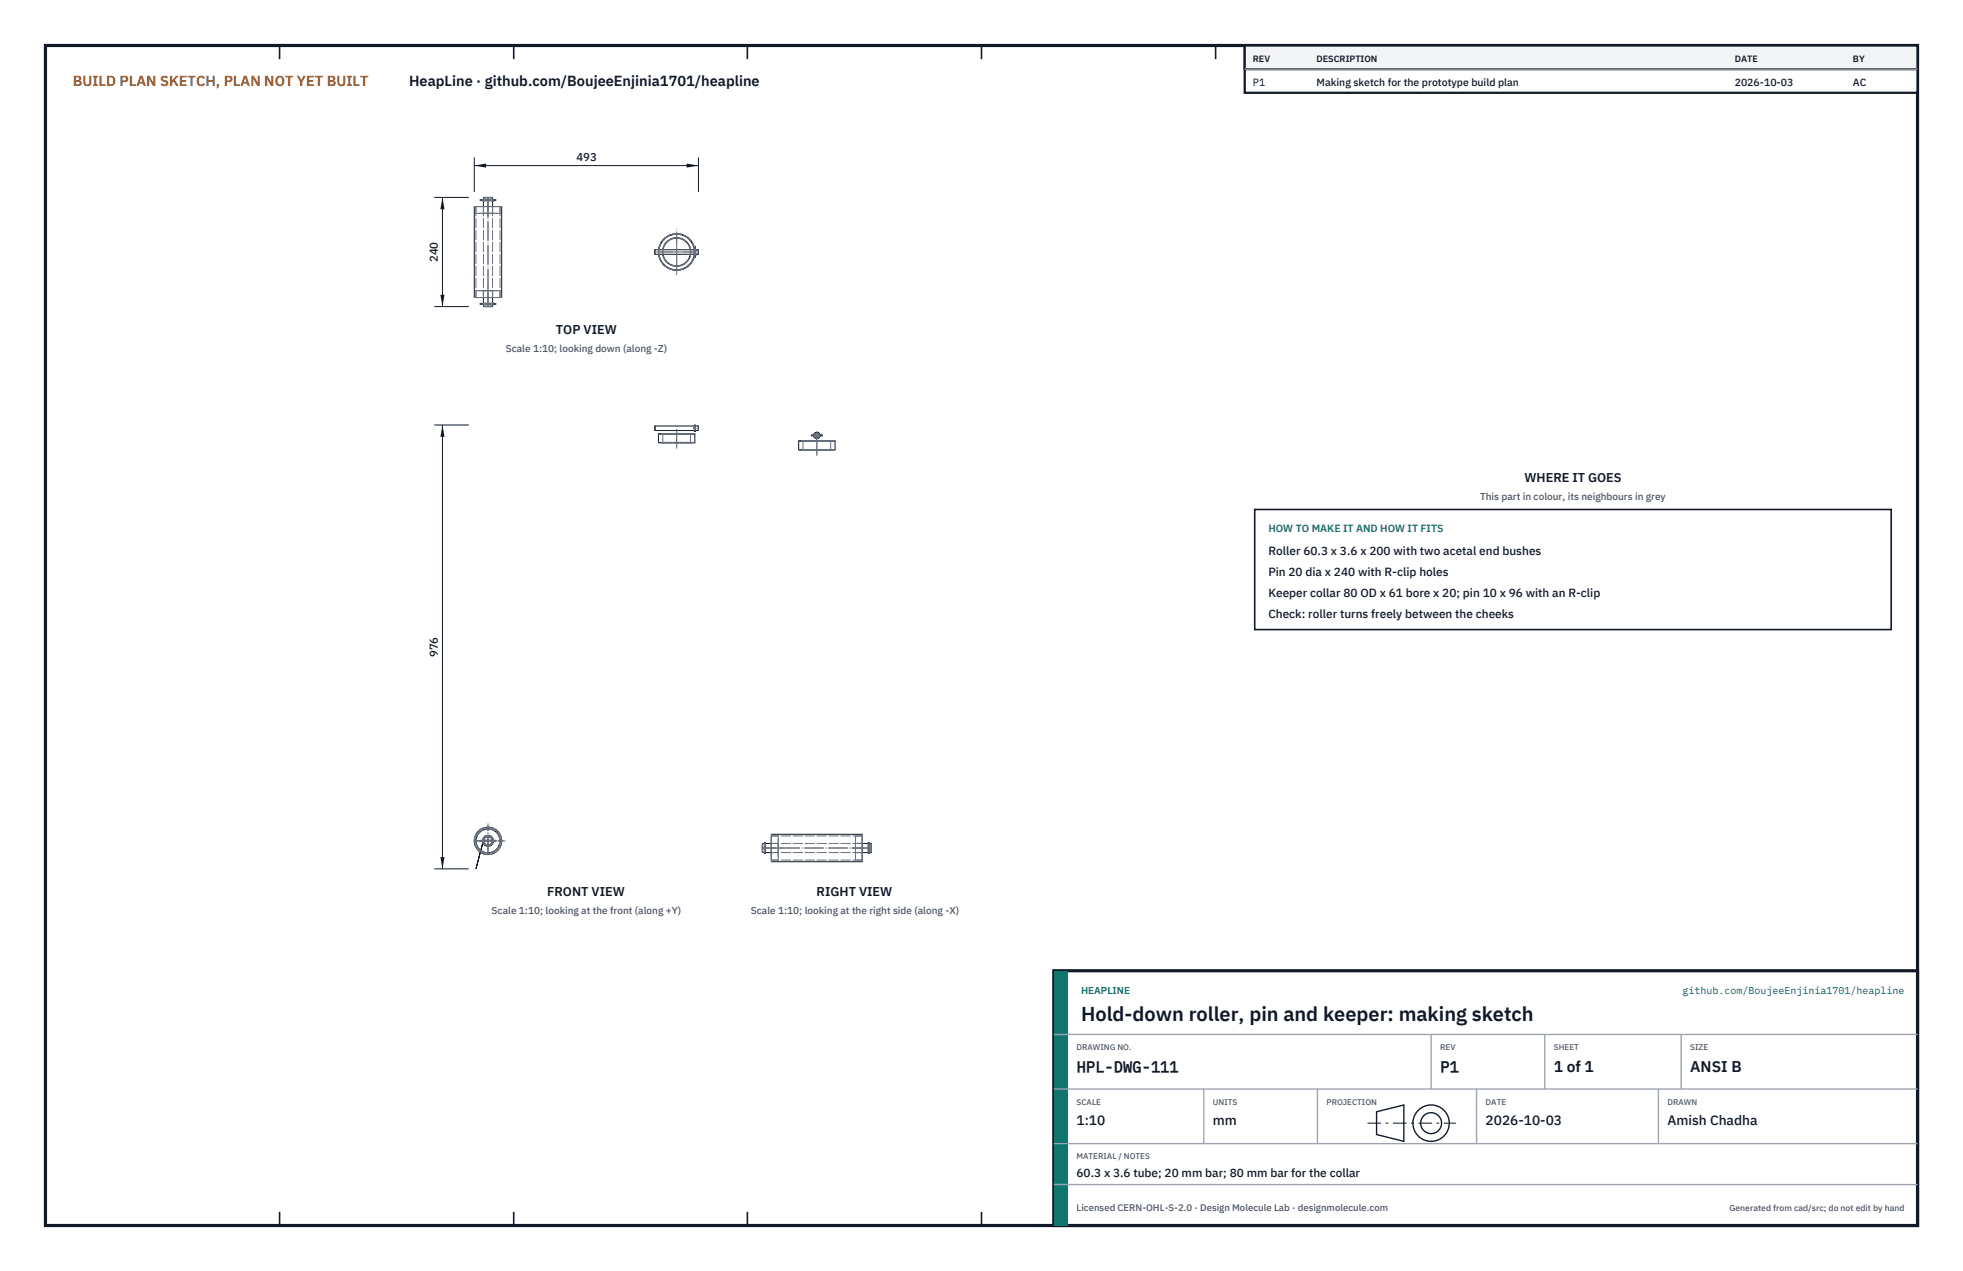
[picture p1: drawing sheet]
<svg xmlns="http://www.w3.org/2000/svg" width="432mm" height="279mm" viewBox="0 0 432 279" stroke-linecap="round" stroke-linejoin="round" font-family="sans-serif">
<path d="M10 10h411.8v259.4h-411.8z" fill="none" stroke="#111827" stroke-width=".7" stroke-linecap="butt"/>
<g fill="none" stroke="#111827" stroke-width=".35">
<path d="M61.5 10v3M113 10v3M164.4 10v3M215.9 10v3M267.4 10v3M318.9 10v3M370.3 10v3M61.5 266.4v3M113 266.4v3M164.4 266.4v3M215.9 266.4v3M267.4 266.4v3"/>
<path d="M318.9 266.4v3M370.3 266.4v3"/>
</g>
<g fill="none" stroke="#111727" stroke-width=".22">
<path d="M104.3 45.4h6.1v20h-6.1zM106.2 43.9v.2M106.2 43.9h2.3M106.2 44.1h2.3M106.2 44.1h.2M106.2 44.1h.1M106.2 43.9h-.6v.2h.6M106.3 44.1h-.1M106.3 44.1h.1M106.3 43.9h.1M106.3 44h.1M106.3 43.5h2"/>
<path d="M106.3 43.8h.1M106.3 43.8l.1 .1M106.3 43.5l.1 .3M106.3 44.2v1.2M106.4 44.2h.1M106.4 43.9h.1M106.4 44.1l-.1 .1M108.3 44.1v.1M108.3 44.1h.2M108.3 43.9h.1M108.3 44.2h.1M108.3 43.8h.1"/>
<path d="M108.3 43.8v.1M108.3 43.5v.3M108.3 44.2v1.2M108.5 43.9v.2M108.5 44.1h.1M108.5 43.9h.5v.2h-.5M144 55v.8M144 55.8l.1 .1M144.1 54.9l-.1 .1M144.1 54.9v1M144.1 55.9h8.6M144.1 54.9h8.6"/>
<path d="M144.9 55.9a4 4 0 0 0 3.7 3.5 4 4 0 0 0 4.1-3.1M145 54.9a3.9 3.9 0 0 1 3.9-3.4 3.9 3.9 0 0 1 3.8 3.4M145.8 54.9a3.1 3.1 0 0 1 3-2.6 3.1 3.1 0 0 1 3.1 2.6M145.8 55.9a3.1 3.1 0 0 0 3 2.6 3.1 3.1 0 0 0 3.1-2.6M145.8 54.9a3 3 0 0 1 3-2.5 3 3 0 0 1 3.1 2.5M145.8 55.9a3 3 0 0 0 3 2.6 3 3 0 0 0 3.1-2.6M152.7 54.9h.1M152.7 55.9h.1M152.7 55.9a3.9 3.9 0 0 1-3.8 3.4 3.9 3.9 0 0 1-3.9-3.4M152.7 54.5a4 4 0 0 0-4.1-3.1 4 4 0 0 0-3.7 3.5M152.7 56h.2M152.7 54.8h.2"/>
<path d="M152.7 54.8l.1 .1 .1-.1M152.7 54.8h.1M152.7 54.8v1.2M152.7 54.8v-.6h.2v.6M152.7 56v.6h.2v-.6M152.8 55.9h.1M152.8 54.9h.1M152.9 54.9h.1M152.9 56h.1M152.9 55.9h.1M153 55.9h.1M153 55.9h.6"/>
<path d="M153 54.9h.1M153 54.9h-.1M153.6 54.9h-.6M153.6 54.9v.1M153.6 54.9v1M153.6 55v.4M153.6 55v.9M106.2 66.7v.2M106.2 66.7h2.3M106.2 66.9h2.3M106.2 66.9h.2M106.2 66.9h.1"/>
<path d="M106.2 66.7h-.6v.2h.6M106.3 66.9h-.1M106.3 66.9h.1M106.3 66.7h.1M106.3 66.8h.1M106.3 67.3h2M106.3 66.6h.1M106.3 66.6l.1 .1M106.3 65.4v1.2M106.3 67v.3M106.4 67h-.1M106.4 67h.1"/>
<path d="M106.4 66.9l-.1 .1M108.3 66.9v.1M108.3 66.9h.1M108.3 66.9h.2M108.3 66.7h.1M108.3 66.6h.1M108.3 67v.3M108.3 67h.1M108.3 66.6v.1M108.3 65.4v1.2M108.5 66.7v.2M108.5 66.9h.1"/>
<path d="M108.5 66.7h.5v.2h-.5M144.1 93.6v1M144.1 94.6h9.5M144.8 97.3h8M144.8 95.4h8M144.8 95.4v1.9M152.7 94.1l.1 .2 .2-.2M152.7 94.1l.1 .1M152.7 94a.19 .19 0 0 0 .1 .3 .19 .19 0 0 0 .2-.2M152.7 93.5v.1h-8.6M152.7 93.5h.2M152.7 93.5v.6"/>
<path d="M152.8 94.1l.1 .1zM152.8 94.2v.7M152.8 95.4v1.9M152.9 94.1v.1M152.9 94.8l-.1 .1M152.9 94.8l-.1-.1v.2M152.9 94.1l-.1 .1M152.9 94l.1 .1M152.9 93.5v.1h.7M152.9 93.5v.6M152.9 94.6v.2M153 94.1l-.1 .1"/>
<path d="M153 94.1h.1M153.6 93.6v1M175.7 98.8h8M175.7 97h8M175.7 97v1.8M179 95.6h.1M179 95.6l.1 .1M179 95.8a.71 .71 0 0 0 .7 .6M179 95.6a.71 .71 0 0 1 .7-.6 .71 .71 0 0 1 .7 .6M179 95.6h-.5v.2h.5M179 95.8h.1M179 95.7h.1"/>
<path d="M179.1 95.7l-.1 .1M179.1 95.7l.1 .1M179.1 95.7h.1M179.1 95.8h.1M179.1 95.6v.1M179.2 95.8h.1M179.2 95.6h.1M179.2 95.6l-.1 .1M179.2 95.8l.1 .3 .4 .1M179.2 95.6a.51 .51 0 0 1 .5-.4 .51 .51 0 0 1 .5 .4M179.2 95.7v.2M179.2 95.7h.1"/>
<path d="M179.2 95.8v.1M179.2 95.5v.1M179.2 95.9h.1M179.2 95.5h.1M179.2 95.5v.1zM179.3 95.6v.2M179.7 96.2v.2M180.1 95.6v.1M180.1 95.9h.1M180.1 95.5l.1 .1M180.1 95.5h.1M180.1 95.5l.1 .1z"/>
<path d="M180.2 95.5v.1M180.2 95.8v.1M180.2 95.8h.1M180.2 95.6h.1M180.2 95.7h.1M180.2 95.7l-.1 .2M180.2 95.6l.1 .1M180.2 95.6v.1M180.2 95.8l-.2 .3-.3 .1M180.3 95.7l-.1 .1M180.3 95.7h.1M180.3 95.7l.1 .1"/>
<path d="M180.4 95.8h.1M180.4 95.6l-.1 .1M180.4 95.6h.1M180.4 95.8a.71 .71 0 0 1-.7 .6M180.4 95.6h.5v.2h-.5M183.7 97v1.8M105.6 184.7v.2M105.6 184.9h.5M105.6 184.7h.5M106.1 184.7a1.21 1.21 0 0 1 1.2-1.1 1.21 1.21 0 0 1 1.3 1.1M106.1 184.7l.1 .2M106.1 184.7l.1 .1"/>
<path d="M106.1 184.9a1.21 1.21 0 0 0 1.2 1.2 1.21 1.21 0 0 0 1.3-1.2M106.2 184.9h-.1M106.2 185.3l-1.5 5.7zM106.2 184.9h.1M106.2 184.8l-.1 .1M106.2 184.8l.1 .1M106.2 184.8v.1M106.3 184.8h.1M106.3 184.9h.1M106.3 184.7h.1M106.3 184.7l-.1 .1M106.3 184.7v.1"/>
<path d="M106.3 184.7a1.02 1.02 0 0 1 1-.9 1.02 1.02 0 0 1 1.1 .9M106.3 184.9a1.02 1.02 0 0 0 1 1 1.02 1.02 0 0 0 1.1-1M106.3 184.9l.1 .1M106.3 184.9l.1 .2M106.3 184.7l.1-.1v.5M106.4 184.7h-.1M106.4 185h.1M106.4 184.7h.1M106.4 184.6v.1M106.4 185.1h.1M106.4 184.6h.1M106.4 184.6a1 1 0 0 1 .9-.8 1 1 0 0 1 1 .8"/>
<path d="M106.4 185.1a1 1 0 0 0 .9 .7 1 1 0 0 0 1-.7M106.4 184.6l-.1 .1M108.2 184.7l.1 .1M108.2 185h.1M108.3 185.1h.1M108.3 184.6h.1M108.3 185v.1M108.3 184.6v.1M108.3 185h.1M108.3 184.7h.1M108.3 184.9v.1M108.3 184.7v.1"/>
<path d="M108.3 184.8h.1M108.4 184.7l.1 .1M108.4 184.7h.1M108.4 184.9h.1M108.4 184.7v.1M108.5 184.8l.1 .1M108.5 184.8l-.1 .1M108.5 184.8h.1M108.5 184.9h.1M108.6 184.7l-.1 .1M108.6 184.9h.4M108.6 184.7h.4"/>
<path d="M109 184.7v.2M167.8 185.4v2M167.8 185.4h.4M167.8 187.4h.4M168.1 186.4l.1 .2M168.1 186.4h.1M168.2 186.4v.1M168.2 186.5h.1M168.2 186.4h.1M168.2 186.2l-.1 .2M168.2 185.3v1.1M168.2 185.3h.2"/>
<path d="M168.2 186.4v1.1M168.2 187.5h.2M168.2 186.3h.1M168.2 186.3l.1 .2zM168.3 186.3h.1M168.3 186.3l.1 .1M168.3 186.5h.1M168.4 186.4h.1M168.4 186.5h-.1M168.4 186.4v.1M168.4 186.4l-.1 .1M168.4 186.2l.1 .2"/>
<path d="M168.4 185.3v1.1M168.4 186.4v1.1M168.4 185.4h1.3M168.4 186.5h.1M168.5 186.4l-.1 .2M169.7 187.4h-1.3v.1M169.7 183.4h20v6h-20zM189.7 185.4h1.3M189.7 187.4h1.3M190.9 186.4v.1M190.9 186.4h.1M190.9 186.4l.1-.2-.1 .2"/>
<path d="M190.9 186.5h.1M191 186.4h.1M191 185.3v1.1M191 185.3h.2M191 186.4v1.1M191 187.5h.2M191 186.3h.1M191 186.3l.1 .2zM191.1 186.3l.1 .1M191.1 186.5h.1M191.1 186.3h.1M191.1 186.3l.1 .2"/>
<path d="M191.2 186.4h.1M191.2 186.5h-.1M191.2 186.4v.1M191.2 186.4l-.1 .1M191.2 186.2l.1 .2M191.2 185.3v1.1M191.2 186.4v1.1M191.2 185.4h.4M191.2 186.2v.1M191.3 186.5l-.1 .1M191.3 186.3v.1M191.3 186.5h.1"/>
<path d="M191.3 186.4l-.1 .2M191.3 186.4h.1M191.6 185.4v2M191.6 187.4h-.4v.1"/>
<circle cx="179.7" cy="95.7" r=".5"/>
<circle cx="179.7" cy="95.7" r=".44"/>
<circle cx="107.3" cy="184.8" r="1.01"/>
<circle cx="107.3" cy="184.8" r=".93"/>
<circle cx="107.3" cy="184.8" r="3"/>
<circle cx="107.3" cy="184.8" r="2.65"/>
</g>
<g fill="none" stroke="#6a7180" stroke-width=".22" stroke-dasharray="2.1 .5">
<path d="M104.3 45.4h6.1M104.7 45.4h5.3M104.7 45.4v20M104.7 46.9h5.3M104.7 45.4v1.5M105.6 44.1v-.2M106.1 44l.1 .1M106.1 44l.1-.1M106.2 43.9v.2M106.2 44.1h2.3M106.2 43.9h2.3M106.3 44.1h.1"/>
<path d="M106.3 43.9h.1M106.3 43.9h-.1M106.3 44.1v-.1M106.3 46.9h2.1M106.3 45.4h2.1M106.3 45.4v1.5M106.3 44v-.1M106.3 44h.1M106.3 45.4v20M106.3 43.5h2M106.3 44.2l.1-.2M106.4 43.8v.1"/>
<path d="M106.4 43.8h-.1M106.4 43.9v-.1M106.4 44.1v-.2M106.4 44.1v-.1M106.4 44.1h1.9M106.4 43.9v.2M106.4 44v-.1M106.4 44h.1M106.4 43.4h1.9M106.4 44.1v.1M106.4 43.9h1.9M108.2 44l.1-.1"/>
<path d="M108.3 43.9v-.1M108.3 44.1l-.1-.1M108.3 43.9v.2M108.3 44v-.2M108.3 44h.1M108.3 44v.2M108.3 44v-.1M108.3 44h-.1M108.3 44.1v.1M108.3 44.1v-.1M108.3 44.1v-.2M108.3 44.2v-.1"/>
<path d="M108.3 43.8v.1M108.3 43.8h.1M108.3 45.4v20M108.4 46.9h-2.1M108.4 45.4h-2.1M108.4 45.4v1.5M108.5 44.1v-.2M108.5 43.9v.2M108.5 43.9h-2.3M108.6 44l-.1-.1M108.6 44l-.1 .1M109 44.1v-.2"/>
<path d="M110 46.9h-5.3M110 45.4v1.5M110 45.4h-5.3M110 45.4v20M144.1 55.4v-.5M144.1 55.9v-.5M144.9 54.9v1M145 54.9v1M145.8 54.9v1M151.9 55.9v-.5M151.9 55.4v-.5M151.9 55.9l.1-.5"/>
<path d="M152 55.4l-.1-.5M152.7 55.9h.1M152.7 54.9h.1M152.7 55.8v.1M152.7 55v-.1M152.7 55v.8M152.7 55.8h.3M152.7 55h.3M152.7 55.9l.1-.5M152.7 56.3l.1-.9M152.7 56.6h.1M152.7 55.4h.1"/>
<path d="M152.7 56l.1-.1 .1 .1M152.7 54.8l.1 .1M152.7 54.2h.1M152.7 55.9h.2M152.7 55.9h.3M152.7 54.9h.2M152.7 54.9h.3M152.7 55.4v.6M152.7 55.4v-.6M152.7 54.8v1.2M152.8 55.4l-.1-.5M152.8 54.9h.1"/>
<path d="M152.8 55.9l-.1 .1M152.8 55.9h.1M152.8 55.4l-.1-.9M152.8 56.1l-.1-.1M152.8 56.1l.1-.1M152.8 56.6h.1M152.8 56.1v-.7M152.8 55.4h.1M152.8 54.7l-.1 .1M152.8 55.4v-.7M152.8 54.7l.1 .1M152.8 54.2h.1"/>
<path d="M152.9 54.9h.1M152.9 55.9h-.1M152.9 54.9v-.1M152.9 56v-.1M152.9 55.4h-.2M152.9 55.4v.6M152.9 55.4v-.6M152.9 54.8v1.2M153 55v.8M153 55.8h-.3M153 55h-.3M153 55.9v-.1"/>
<path d="M153 54.9v.1M153 55.9h-.3M153 54.9h-.3M153.6 55.4v-.5M153.6 55.9v-.5M104.3 65.4h6.1M104.7 65.4h5.3M104.7 63.9h5.3M104.7 63.9v1.5M105.6 66.9v-.2M106.1 66.8l.1 .1M106.1 66.8l.1-.1"/>
<path d="M106.2 66.7v.2M106.2 66.9h2.3M106.2 66.7h2.3M106.3 66.9h.1M106.3 66.7h.1M106.3 66.7h-.1M106.3 66.9v-.1M106.3 65.4h2.1M106.3 63.9h2.1M106.3 63.9v1.5M106.3 66.8h.1M106.3 67.3h2"/>
<path d="M106.4 66.6v.1M106.4 67v-.2M106.4 66.9v-.2M106.4 66.9v-.1M106.4 66.9h1.9M106.4 66.7v.2M106.4 66.8v-.1M106.4 66.8h.1M106.4 66.8l-.1-.2M106.4 67.4h1.9M106.4 66.9v.1M106.4 66.7h1.9"/>
<path d="M108.2 66.8l.1-.1M108.3 66.7v-.1M108.3 66.9l-.1-.1M108.3 66.7v.2M108.3 66.8v-.2M108.3 66.8h.1M108.3 66.8v-.1M108.3 66.8v.1M108.3 66.8h-.1M108.3 66.9v-.2M108.3 67h.1M108.3 66.6v.1"/>
<path d="M108.3 67v-.1M108.3 67v-.2M108.3 66.6h.1M108.4 65.4h-2.1M108.4 63.9h-2.1M108.4 63.9v1.5M108.5 66.9v-.2M108.5 66.7v.2M108.5 66.7h-2.3M108.6 66.8l-.1-.1M108.6 66.8l-.1 .1M109 66.9v-.2"/>
<path d="M110 65.4h-5.3M110 63.9v1.5M110 63.9h-5.3M144.1 94.6v-1M145.7 97.3h6.3M145.7 95.3h6.3M145.8 97.3h-.1M145.8 95.4l-.1-.1M145.8 97.3v-1.9M145.8 97.3h6.1M145.8 95.4h6.1M151.9 97.3v-1.9"/>
<path d="M151.9 97.3h-6.1M151.9 95.4h-6.1M152 97.3h-6.3M152 95.3h-6.3M152 97.3h-.1M152 95.3l-.1 .1M152.7 94.1h.2M152.7 94.1l.1 .1M152.7 93.6h.2M152.7 94.1v-.5M152.8 97.3h-7.9M152.8 95.3h-7.9"/>
<path d="M152.8 94.1l.1 .1zM152.8 94.2h.1M152.8 94l-.1 .1M152.8 94l.1 .1M152.8 94.2l-.1-.1M152.8 94.7v-.5M152.8 94.2l.1-.1M152.8 97.3h-8M152.8 95.4h-8M152.9 94.1h-.2M152.9 94.1l-.1 .1M152.9 94.1v-.5"/>
<path d="M152.9 94.2v.4M152.9 94h-.2M153 94.1h-.3l.1 .2 .2-.2M153 94.1a.19 .19 0 0 0-.2-.1 .19 .19 0 0 0-.1 .3 .19 .19 0 0 0 .3-.1v-.1M153.6 94.6v-1M176.6 98.9h3.1M176.6 96.9h3.1M176.6 98.8v.1M176.6 97v-.1M176.6 98.8v-1.8M176.6 98.8h3.1M176.6 97h3.1"/>
<path d="M178.5 95.6v.2M179 95.6v.1M179 95.8l.1-.1M179 95.7h.1M179.1 95.7h.1M179.1 95.8h.1M179.1 95.8v-.1M179.1 95.6h.1M179.2 95.8h-.1M179.2 95.8h.1M179.2 95.7h.1M179.2 95.7v-.1"/>
<path d="M179.2 95.6v.2M179.2 95.5h.1M179.2 95.9h.1M179.3 95.6l-.1-.1M179.3 95.8l-.1 .1M179.3 95.6v.2M179.7 98.9h3.1M179.7 96.9h3.1M179.7 96.2v.2M179.7 98.8h3M179.7 97h3M180.1 95.6v-.1"/>
<path d="M180.1 95.8v.1M180.1 95.6h-.8M180.1 95.8h-.8M180.1 95.6v.2M180.1 95.8v-.1M180.1 95.5h.1M180.1 95.9h.1M180.2 95.9h-.1M180.2 95.6v.2M180.2 95.8h-1M180.2 95.6h-1M180.2 95.7v-.1"/>
<path d="M180.2 95.7h-.1M180.2 95.8h.1M180.2 95.7h.1M180.3 95.7l-.1 .1M180.4 95.6l-.1 .1M180.4 95.8l-.1-.1M180.9 95.6v.2M182.7 98.8l.1 .1M182.7 97l.1-.1M182.7 98.8v-1.8M182.7 98.8h-6.1M182.7 97h-6.1"/>
<path d="M182.8 98.9h-6.2M182.8 96.9h-6.2M183.6 98.9h-7.8M183.6 96.9h-7.8M183.7 98.8h-8M183.7 97h-8M105.6 184.8v.1M105.6 184.9v-.2M105.6 184.7v.1M105.6 184.9h.5M105.6 184.7h.5M106.1 184.7a1.21 1.21 0 0 1 1.2-1.1 1.21 1.21 0 0 1 1.3 1.1"/>
<path d="M106.1 184.7l.1 .1M106.1 184.9l.1-.1M106.2 184.9h.1M106.2 184.8h.1M106.2 185.3l.1-.6M106.2 184.9v-.1M106.2 184.8l.1 .1M106.3 184.8h.1M106.3 184.8h-.1M106.3 184.9l-.1-.1M106.3 184.9h.1M106.3 184.7v.1"/>
<path d="M106.3 184.7h.1M106.3 184.9h2.1M106.3 184.7h2.1M106.3 184.7l-.1 .6M106.3 184.7v.2M106.3 184.9v-.2M106.3 184.9h2M106.3 184.7h2M106.4 185h.1M106.4 185l-.1-.3M106.4 184.7l-.1 .2M106.4 184.7h.1"/>
<path d="M106.4 184.6v.1M106.4 184.6h.1M106.4 185v.1M106.4 185.1v-.1M106.4 185.1h.1M106.4 185h1.8M106.4 184.7v-.1M106.4 184.7h1.8M106.4 185v-.3M106.4 184.7v.3M108.2 184.7l.1-.1M108.2 185l.1-.2"/>
<path d="M108.2 184.7l.1 .1M108.2 185h.1M108.3 184.8l-.1 .2M108.3 184.8l-.1-.1M108.3 185.1l-.1-.1M108.3 185.1h.1M108.3 185.1v-.3M108.3 184.6h.1M108.3 185.1v-.1M108.3 185h.1M108.3 184.6v.1M108.3 185v.1"/>
<path d="M108.3 184.7v-.1M108.3 184.7h.1M108.3 185v-.2M108.3 184.7v.1M108.3 184.9v-.1M108.3 184.8h.1M108.3 184.8v.2M108.3 184.8v.1M108.3 184.8v-.1M108.4 184.7h.1M108.4 184.9h.1M108.4 184.7a1.02 1.02 0 0 0-1.1-.9 1.02 1.02 0 0 0-1 .9"/>
<path d="M108.4 184.9a1.02 1.02 0 0 1-1.1 1 1.02 1.02 0 0 1-1-1M108.4 184.8h.1M108.4 184.9l.1-.1M108.5 184.8h.1M108.5 184.8h-.1M108.5 184.8l-.1 .1M108.5 184.9v-.1M108.5 184.9h.1M108.6 184.7l-.1 .1M108.6 184.9l-.1-.1M108.6 184.9a1.21 1.21 0 0 1-1.3 1.2 1.21 1.21 0 0 1-1.2-1.2M108.6 184.9h.4"/>
<path d="M108.6 184.7h.4M109 184.8v.1M109 184.9v-.2M109 184.7v.1M167.7 185.5v1.8M167.8 185.4v2M168.2 186.4h.1M168.2 186.5h.1M168.2 186.4h.2M168.2 186.4v-1.1M168.2 186.4v1.1M168.2 186.6h.1"/>
<path d="M168.2 186.4v-.1M168.2 186.3h.1M168.2 186.3v.1M168.2 186.3l.1 .2zM168.3 186.3h.1M168.3 186.5h.1M168.3 186.3l-.1 .1M168.3 186.5l-.1-.1M168.3 186.6h.1M168.3 186.6a.22 .22 0 0 0 .2-.3 .22 .22 0 0 0-.4 0 .22 .22 0 0 0 .1 .3h.1M168.3 186.6v-.1M168.4 186.3h.1"/>
<path d="M168.4 186.3v.1M168.4 186.4h.1M168.4 186.5h.1M168.4 186.4h-.2M168.4 186.4l-.1-.1M168.4 185.4h-.2M168.4 187.4h-.2M168.4 186.4v-1.1M168.4 186.5v.9M168.4 186.2h-.2M169.7 183.4v6M169.7 186.4v-2.6"/>
<path d="M169.7 183.8v5.3M169.7 189.1v-2.7M169.7 186.4v-1M169.7 185.4v2M169.7 187.4v-1M171.2 186.4v-2.6M171.2 183.8v5.3M171.2 189.1v-2.7M171.2 186.4v-1M171.2 185.4v2M171.2 187.4v-1M171.2 183.8h-1.5"/>
<path d="M171.2 189.1h-1.5M171.2 185.4h-1.5M171.2 187.4h-1.5M188.2 186.4v-2.6M188.2 183.8v5.3M188.2 189.1v-2.7M188.2 186.4v-1M188.2 185.4v2M188.2 187.4v-1M189.7 183.4v6M189.7 186.4v-2.6M189.7 183.8v5.3"/>
<path d="M189.7 189.1v-2.7M189.7 186.4v-1M189.7 185.4v2M189.7 187.4v-1M189.7 183.8h-20M189.7 189.1h-20M189.7 183.8h-1.5M189.7 189.1h-1.5M189.7 185.4h-1.5M189.7 187.4h-1.5M189.7 185.4h-20M189.7 187.4h-20"/>
<path d="M190.9 186.5h.1M190.9 186.4h.1M190.9 186.3h.1M191 186.2l-.1 .1M191 186.4h.1M191 186.6h.1M191 186.5h.1M191 186.4h.2M191 186.4v-1.1M191 186.4v1.1M191 186.4v-.1M191 186.3h.1"/>
<path d="M191 186.3v.1M191 186.3l.1 .2zM191.1 186.3h.1M191.1 186.5h.1M191.1 186.3l-.1 .1M191.1 186.5l-.1-.1M191.1 186.6h.1M191.1 186.6v-.1M191.2 186.3h.1M191.2 186.3v.1M191.2 186.4h.1M191.2 186.5h.1"/>
<path d="M191.2 186.4h-.2M191.2 186.4l-.1-.1M191.2 185.4h-.2M191.2 187.4h-.2M191.2 186.4v-1.1M191.2 186.5v.9M191.2 186.2h-.2M191.2 186.6h.1M191.3 186.5h.1M191.3 186.3h-.1M191.3 186.5v-.1M191.3 186.4h.1"/>
<path d="M191.6 185.4v2M191.7 185.5v1.8"/>
<circle cx="148.8" cy="55.4" r="3.9"/>
<circle cx="148.8" cy="55.4" r="3.1"/>
<circle cx="148.8" cy="55.4" r="4"/>
<circle cx="179.7" cy="95.7" r=".5"/>
<circle cx="179.7" cy="95.7" r=".44"/>
<circle cx="107.3" cy="184.8" r="1.03"/>
<circle cx="107.3" cy="184.8" r=".93"/>
<circle cx="107.3" cy="184.8" r="3"/>
<circle cx="107.3" cy="184.8" r="2.65"/>
</g>
<g fill="none" stroke="#6a7180" stroke-width=".22" stroke-dasharray="4.2 .5 0 .5">
<path d="M107.3 45v2.3M107.3 44.5v3.3M107.3 43.4v24M143.8 55.4h9.8M145 55.4h7.7M148.8 59.2v-7.6M107.3 63.5v2.3M107.3 63v3.3M148.8 60.4v-10M148.8 98.6v-4.5M148.8 98.3v-3.9M179.7 99.9v-3.9"/>
<path d="M179.7 100.1v-4.4M104.3 184.8h6.3M104.3 184.8h6.4M104.3 184.8h6.8M106.1 184.8h2.5M107.3 187.9v-6.4M107.3 187.9v-6.8M107.3 186.1v-2.5M171.6 186.4h-2.3M172.1 186.4h-3.3M190.1 186.4h-2.3M190.6 186.4h-3.3"/>
<path d="M191.7 186.4h-24"/>
</g>
<path d="M104.3 34.6v7.6M104.3 36.4h49.3M153.6 34.6v7.6" fill="none" stroke="#111827" stroke-width=".22"/>
<path d="M104.3 36.4l2.6-.5v.9zM151 35.9v.9l2.6-.4z" fill="#111827"/>
<path d="M95.5 43.4h7.6M97.3 43.4v24M95.5 67.4h7.6" fill="none" stroke="#111827" stroke-width=".22"/>
<path d="M97.3 43.4l-.4 2.6h.9zM96.9 64.8h.9l-.5 2.6z" fill="#111827"/>
<path d="M95.5 93.4h7.6M97.3 93.4v97.6M95.5 191h7.6" fill="none" stroke="#111827" stroke-width=".22"/>
<path d="M97.3 93.4l-.4 2.6h.9zM96.9 188.4h.9l-.5 2.6z" fill="#111827"/>
<path d="M276 112h140v26.4h-140z" fill="#fff" stroke="#111827" stroke-width=".35"/>
<path d="M273.8 10h148v10.4h-148z" fill="#fff" stroke="#111827" stroke-width=".5"/>
<path d="M273.8 10h148v5.2h-148z" fill="#f3f4f6" stroke="#111827" stroke-width=".5"/>
<path d="M273.8 15.2h148" fill="none" stroke="#9ca3af" stroke-width=".3"/>
<path d="M231.8 213.4h190v56h-190z" fill="#fff" stroke="#111827" stroke-width=".7" stroke-linecap="butt"/>
<path d="M231.8 213.4h3v56h-3z" fill="#0f766e"/>
<path d="M231.8 227.4h190M231.8 239.4h190M264.8 239.4v12M289.8 239.4v12M314.8 227.4v12M324.8 239.4v12M339.8 227.4v12M364.8 239.4v12M369.8 227.4v12M231.8 251.4h190M231.8 260.4h190" fill="none" stroke="#9ca3af" stroke-width=".3"/>
<g fill="none" stroke="#111827" stroke-width=".3">
<path d="M302.8 244.4l6-1.5v8l-6-1.5z"/>
<circle cx="314.8" cy="246.9" r="4"/>
<circle cx="314.8" cy="246.9" r="2.3"/>
</g>
<path d="M300.8 246.9h19.5" fill="none" stroke="#111827" stroke-width=".22" stroke-dasharray="3 1 .6 1" stroke-linecap="butt"/>
<text font-size="4.4" fill="#111827" x="237.8" y="224.4">Hold-down roller, pin and keeper: making sketch</text>
<g font-size="3.4" fill="#111827">
<text x="236.8" y="235.6">HPL-DWG-111</text>
<text x="316.8" y="235.6">P1</text>
<text x="341.8" y="235.6">1 of 1</text>
<text x="371.8" y="235.6">ANSI B</text>
</g>
<text font-size="3.2" fill="#b45309" x="16" y="19">BUILD PLAN SKETCH, PLAN NOT YET BUILT</text>
<text font-size="3.2" fill="#111827" x="90" y="19">HeapLine · github.com/BoujeeEnjinia1701/heapline</text>
<g font-size="3" fill="#111827">
<text x="236.8" y="247.2">1:10</text>
<text x="266.8" y="247.2">mm</text>
<text x="326.8" y="247.2">2026-10-03</text>
<text x="366.8" y="247.2">Amish Chadha</text>
</g>
<g font-size="2.8" fill="#111827">
<text x="122.3" y="73.4">TOP VIEW</text>
<text x="335.3" y="106">WHERE IT GOES</text>
<text x="120.4" y="197">FRONT VIEW</text>
<text x="179.6" y="197">RIGHT VIEW</text>
</g>
<g font-size="2.6" fill="#111827">
<text x="279" y="122">Roller 60.3 x 3.6 x 200 with two acetal end bushes</text>
<text x="279" y="126.6">Pin 20 dia x 240 with R-clip holes</text>
<text x="279" y="131.2">Keeper collar 80 OD x 61 bore x 20; pin 10 x 96 with an R-clip</text>
<text x="279" y="135.8">Check: roller turns freely between the cheeks</text>
<text x="236.8" y="258.8">60.3 x 3.6 tube; 20 mm bar; 80 mm bar for the collar</text>
</g>
<g font-size="2.5" fill="#111827">
<text x="126.8" y="35.4">493</text>
<text x="96.3" y="57.7" transform="rotate(-90 96.3 57.7)">240</text>
<text x="96.3" y="144.5" transform="rotate(-90 96.3 144.5)">976</text>
</g>
<g font-size="2.3" fill="#111827">
<text x="275.6" y="18.8">P1</text>
<text x="289.6" y="18.8">Making sketch for the prototype build plan</text>
<text x="381.6" y="18.8">2026-10-03</text>
<text x="407.6" y="18.8">AC</text>
</g>
<text font-size="2.3" fill="#0f766e" x="279" y="117">HOW TO MAKE IT AND HOW IT FITS</text>
<g font-size="2.2" fill="#4b5563">
<text x="111.2" y="77.4">Scale 1:10; looking down (along -Z)</text>
<text x="325.6" y="110">This part in colour, its neighbours in grey</text>
<text x="108.1" y="201">Scale 1:10; looking at the front (along +Y)</text>
<text x="165.2" y="201">Scale 1:10; looking at the right side (along -X)</text>
</g>
<g font-size="2.2" fill="#0f766e">
<text x="237.8" y="218.4">HEAPLINE</text>
<text x="370.1" y="218.4">github.com/BoujeeEnjinia1701/heapline</text>
</g>
<text font-size="2.1" fill="#4b5563" x="236.8" y="266.2">Licensed CERN-OHL-S-2.0 · Design Molecule Lab · designmolecule.com</text>
<g font-size="2" fill="#111827">
<text x="275.6" y="13.6">REV</text>
<text x="289.6" y="13.6">DESCRIPTION</text>
<text x="381.6" y="13.6">DATE</text>
<text x="407.6" y="13.6">BY</text>
</g>
<text font-size="1.9" fill="#4b5563" x="380.4" y="266.2">Generated from cad/src; do not edit by hand</text>
<g font-size="1.8" fill="#4b5563">
<text x="236.8" y="230.8">DRAWING NO.</text>
<text x="316.8" y="230.8">REV</text>
<text x="341.8" y="230.8">SHEET</text>
<text x="371.8" y="230.8">SIZE</text>
<text x="236.8" y="242.8">SCALE</text>
<text x="266.8" y="242.8">UNITS</text>
<text x="291.8" y="242.8">PROJECTION</text>
<text x="326.8" y="242.8">DATE</text>
<text x="366.8" y="242.8">DRAWN</text>
<text x="236.8" y="254.8">MATERIAL / NOTES</text>
</g>
</svg>
